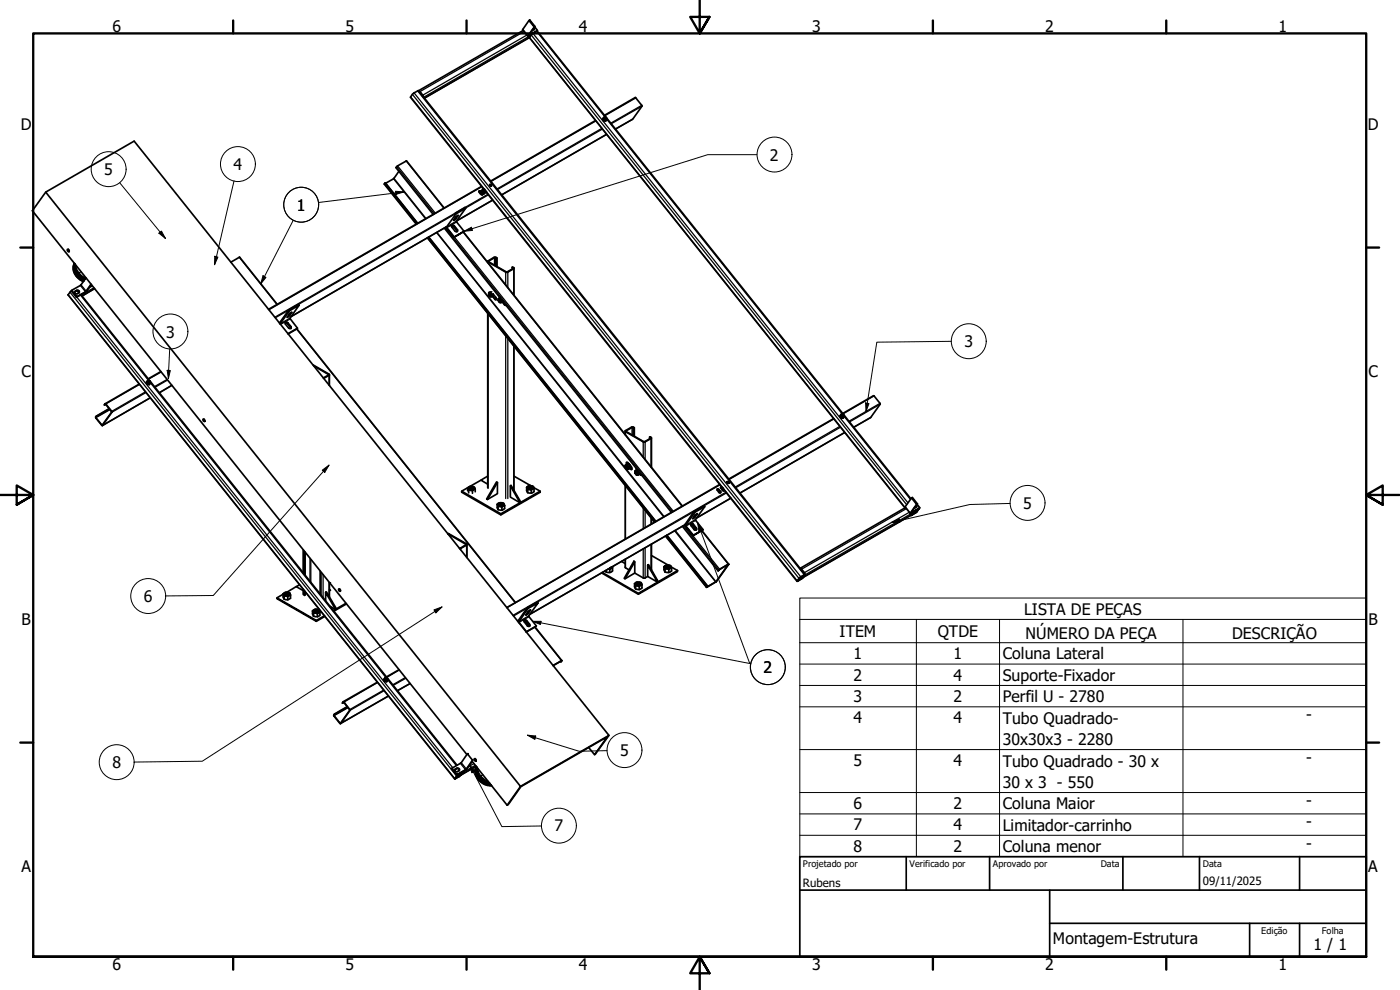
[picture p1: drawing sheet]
<svg xmlns="http://www.w3.org/2000/svg" width="420mm" height="297mm" viewBox="0 0 420 297" stroke-linecap="round" stroke-linejoin="round" font-family="sans-serif">
<g fill="none" stroke="#000" stroke-width=".51">
<path d="M157 9.1l-31.4 18.1M158.7 6.1l.3-.1 1.5 1.9-.2 .2zM158.7 6.1l-1.9 2.8 1.6 1.9M158.9 11.3l112.7 141.1M158.9 11.3l-31.5 18.1M158.9 11.2v.1M159.5 10.3l-.6 .9M160.1 8.5l.2 .4M160.3 8.3v.6M160.3 8.9l-.7 .3M160.5 8.1l.8 1M160.5 7.9l-1.9 2.8 2.7-1.6-.1 .2-2.8 1.5 1.9-2.7"/>
<path d="M161.2 9.3l112.2 140.4M125.6 27.2l-1.6 .9-.8 1.1 116 145.2M125.6 27.2l116 145.2-.2-.6-.9-1.1-.4-.2 31.6-18.2M125.6 27.3l.4 .1 1.1 1.4v.3M125.8 27.5l1.1 1.4M178.7 36.2l-31.4 18.1M181 35.5l-.2 .3 .3 .4M181.2 35.2a.55 .55 0 0 1 .9 .2 .55 .55 0 0 1-.6 .7 .55 .55 0 0 1-.5-.7zM181.3 36l-.2 .2M181.4 34.6l9.4-5.3 1.9 2.6-2.8 3.9-5.2 2.9M181.4 35.3v.1a.33 .33 0 0 0 .1 .4 .33 .33 0 0 0 .4-.1M181.7 35.2a.38 .38 0 0 0-.5 .4 .38 .38 0 0 0 .6 .4 .38 .38 0 0 0 .1-.6"/>
<path d="M181.9 36.1l-.2 .3M182.2 35.7l-.3 .4a.38 .38 0 0 1-.3 .3 .38 .38 0 0 1-.4-.2h-.1M13.7 57.6l-4 5.6 130.4 163.2M115.6 54.8l9.7 12.2M119.7 51.4l-1.6 2.2-2.3 1.4M143.8 57.4l.5 .1M144.2 58l-.1 .1M144.3 57.6a.53 .53 0 0 0 .1 .6 .53 .53 0 0 0 .7 0l.3-.3M144.3 57.5l-.2-.2-.4 .1 .5 .8M144.3 57.6h.1M144.5 57.3l-.2 .3M144.5 55.9l-63.9 36.9"/>
<path d="M144.7 58.1h.1M144.7 57.5h.1M144.7 57.6l.3 .2M144.7 57.4v.1M144.7 57.4h.1M144.7 57.5v.1M144.8 56.8l.4-.1 .6 .8M144.8 58.3l-.4 .1M144.8 57.4h.2M144.8 57.5l.2 .1M144.8 58.3v.1M144.8 57.4l-.1 .1"/>
<path d="M144.8 58.3l-.1 .2M144.9 57.5h.1M144.8 57.5l.1 .1M144.8 57.3v.2M145 57.4h.1M145 57.4l-.1 .1M145 57.7v.1M145 57.4v.4M145 57.6v.2M145 57.7h.1M145 57.4v.1M145.1 57.6v.1"/>
<path d="M145.1 57.5l-.1 .1M145.2 56.7l-.4 .1 .1 .3M145.2 58.1h.1M145.7 57.4l-.3 .2M145.8 57.5l.1 .3M145.8 57.5l-.4 .1M145.9 57.6l-.1 .2h-.4M146.9 55.5l.5 .2a.27 .27 0 0 1-.4 .1 .27 .27 0 0 1 0-.4 .27 .27 0 0 1 .4 .1v.4M182.1 40.3l-31.5 18.2M20.2 74.9a.36 .36 0 0 1 .5 .1 .36 .36 0 0 1-.3 .5zM20.5 74.8l.3 .5M22.2 79.9a4.5 4.5 0 0 0 3 4.4"/>
<path d="M22.3 79a4.2 4.2 0 0 0 2.7 5.5M22.5 79.5a4.5 4.5 0 0 0 3 4.3M22.5 79.2a4.4 4.4 0 0 0 3 4.7M22.5 79.2a4.5 4.5 0 0 0 3 4.5M69.3 78.7l2.6-1.6 11.3 14.2M125.3 67l-9.7-12.2-.3 .4 9.6 12M128.3 71.4l68.1 85.2M128.6 71.2l68.1 85.2M128.7 71.1l68.1 85.3M133.3 62.4l-11.3-14.2-2.9 1.7-.3 .4 11.2 14M133.3 68.4l68.2 85.3M133.9 68.1l-46.5 26.9"/>
<path d="M135.6 67.6l.7 .1 1.1 1.5a.42 .42 0 0 1-.4 .4 .42 .42 0 0 1-.5-.3l-1-1.3zM136.3 71.1l3-1.7-3.1 1.8M136.8 64.2l-.1-.3 2.9-1.7 .2 .3-2.8 3.8 2.3 3.1M137 64.9l-.5 .6M137 64.9l.5-.3-.7 1-.7 .6zM137.2 69.3l-1-1.3-.7-.2 .6 .1 1.1 1.2v.4M139.1 69.6l65.7 82.2M139.8 62.5l-3 1.7-2.8 3.9 2.3 3-.1 .1-2.4-3.1M146.4 78.3l2.3-1.2 .5 .3-.7-.1-1.9 1v.2l5.4 3.1 2-1-.1-.5 .3 .2v.3l-1.9 1.1h-.4l-5.4-3.1zM146.4 78.4v.3M147.8 60.1l-10.8 6.2M149 77.5v2.4"/>
<path d="M149.2 77.4v2.5M21.5 87.3l-1.1 1.2 116.1 145.2M22.4 87.6l.7-.4a.49 .49 0 0 1 .6 .6M22.5 87.5l.9-.5 .3 .3 .1 .4-.9 .5-.4-.3zM23.4 87.2l.3 .5M23.6 87.4v.1M24.3 88.4l112.9 141.2M25.2 84.2a4.4 4.4 0 0 1-2.8-5.2 4.2 4.2 0 0 0 2.7 5.3M25.8 83.4l-1.5 2.2-2.9 1.7 1.5 1.9 .2-.2M27.3 85.3l-1.5 2.2-2.7 1.5-1.6-1.9M27.4 85.4l-1.7 2.2-2.8 1.6M28.4 86.6l-3.8 2.2"/>
<path d="M85.6 96.9l.3-.1 .4 .2 1 1.5M85.7 96.7h.5l1.2 1.4a.41 .41 0 0 1-.3 .5 .41 .41 0 0 1-.5-.2l-.9-1.1zM86 96.8l1.3 1.6M86.7 93l.2 .3-2.8 3.9M86.7 93l-2.8 3.9M86.9 93.3l2.9-1.7-2.8 3.9 2.3 3-2.8 1.7M87 94l-.4 .6M87.1 94l.5-.4-.8 1.3-.6 .3zM89.1 98.7l65.6 82.1M89.3 98.5l-2.9 1.6M89.8 91.6l-.2-.3-2.9 1.7M146.4 94v52.4"/>
<path d="M146.7 87.8l.1 1a.24 .24 0 0 0 .4-.1 .24 .24 0 0 0-.1-.3l-.4-.1a.36 .36 0 0 1 .5 .1 .36 .36 0 0 1-.2 .5M146.7 88.3a.39 .39 0 0 1 .3-.5 .39 .39 0 0 1 .4 .4l.2 .5a.3 .3 0 0 1-.2 .3 .3 .3 0 0 1-.4-.1M146.7 88.2l.5 .2v.5M146.9 88.1l.4 .4-.1 .3M146.9 88.1l.5 .3-.1 .4M146.9 88.8l.1 .1M147 88.9l.6 .1M147.1 87.6l-.4 .2M147.2 87.7l.4 .7M147.2 87.7l-.5 .1M147.3 88.8v-.4l-.4-.3 .4 .2v.5M147.6 87.6l-.4 .1"/>
<path d="M147.6 88.4v.6M147.9 88.8l1 1.1M148 88.3l1 1.2a.27 .27 0 0 1-.2 .4 .27 .27 0 0 1-.3-.2l-.7-.8M148 88.1l-.4 .3M148.1 88.6l-.5 .4M149.5 90.1l.3-.1 .3 .5-.2 .1zM149.5 90.1a.32 .32 0 0 1 .6 0 .32 .32 0 0 1-.2 .5M149.5 90.1v-.2a.42 .42 0 0 1 .6-.3 .42 .42 0 0 1 .3 .5l.1 .4a.34 .34 0 0 1-.3 .3 .34 .34 0 0 1-.3-.2M149.5 90.1v.1M149.6 89.6l-.1 .5M149.7 89.8l.5 .5-.1 .3v-.6l-.4-.1 .4 .3v.4M149.8 89.8l.4 .3v.4v-.5z"/>
<path d="M149.8 90.6h.1M149.9 90.6l.6 .1M150 89.3l-.4 .3M150.1 89.5l.4 .6M150.1 89.5l-.5 .1M150.1 89.5h.1M150.5 90.1v.6M150.6 90l-.1 .1M150.7 90.6l.7 .9 .4 .1M150.8 90.5l1 1.1M150.9 90.5l-.4 .2M153.7 80.2v.5"/>
<path d="M154.2 80.4v8.2M41.8 115.2l-10.2 5.9M44.1 114.5l-.2 .2 .3 .6M44.3 114.2a.56 .56 0 0 1 .8 .2 .56 .56 0 0 1-.3 .8 .58 .58 0 0 1-.6-.4 .58 .58 0 0 1 .1-.6zM44.3 115l-.1 .3M44.4 114.3h.3a.32 .32 0 0 1 .3 .4 .32 .32 0 0 1-.4 .2 .32 .32 0 0 1-.2-.5zM44.4 114.3v.5l.6 .1M44.8 114.3a.39 .39 0 0 0-.5 .4 .39 .39 0 0 0 .5 .3 .39 .39 0 0 0 .2-.6M44.9 115.2l-.1 .2M45 114.7l-.1 .2M45.1 119.4l-14.4 8.3M45.2 114.8l-.2 .3a.43 .43 0 0 1-.4 .4 .43 .43 0 0 1-.4-.2"/>
<path d="M48.3 111.5l-3.8 2.2M51.6 115.6l-3.8 2.2M93.9 109.5l5 2.9-1.7 1.1M94.2 109.8l4.5 2.6-1.7 1M98.9 112.4v3.3M154.2 103.9v43.3M28.8 125.4l1.9 2.3M29 124.8l-.3 .3 .1 .3M29 124.8l-.2 .5M31.6 121.2l1.9 2.4-2.8 4-1.9-2.3M31.6 121.2l-.2 .3M31.7 121.3l-.4 .2 .4-.4 1.9 2.6-2.9 4"/>
<path d="M32.8 122.6l-3.8 2.2M32.8 122.7l-3.8 2.2M61 125.7l.3 .1a.37 .37 0 0 1 .3 .4 .37 .37 0 0 1-.5 .3 .37 .37 0 0 1-.2-.5zM61.2 125.8l.3 .5M187.6 139.6v.5M187.6 129.3v1.1M187.7 139.9l.4 .2 .1 .5v-.5l-.4-.2M187.8 139.9h.1M187.8 139.9h.4l.1 .7-.2-.7zM187.9 139.9l.5 .4-.1 .3M188.1 139.4l-.1-.3a.25 .25 0 0 1 0-.4 .25 .25 0 0 1 .4 .1l1.2 1.5 .1 .5-.3 .1-.4-.4M188.2 138.7v.6"/>
<path d="M188.2 139.6l.4 .5M188.2 139.6h-.6M188.6 139.3l.5 .6M188.6 139.3l-1 .3M188.6 139.3l-.4 .3M188.7 139.3l.1 .1M188.7 139.3v.1M188.7 139.4l.4 .3v.4v-.4zM189.1 139.9v.6M189.1 139.9l-.5 .2M189.2 139.9l-.1 .3M190.2 128.4l-.4-.2-2 1.2 5.4 3.1 2.1-1-.2-.5 .4 .4-2 1.2h-.4l-5.4-3.1-.1-.3 2-1.1 .8 .2v2.6"/>
<path d="M190.4 128.3l-.2 2.5M194.9 131.1v.6M195.5 131.4v8.9M250.2 125.6l-31.5 18.1M252.2 124.8l-.1 .2M252.4 124.3l-.1 .2a.6 .6 0 0 0 0 .8 .6 .6 0 0 0 .7 .2l.2-.2M252.4 124.3a.55 .55 0 0 1 .8 .1 .55 .55 0 0 1-.2 .8 .43 .43 0 0 1-.4 .1 .43 .43 0 0 1-.3-.4zM252.6 125.3l-.1 .2M252.7 124.4a.34 .34 0 0 0-.1 .5 .34 .34 0 0 0 .5 .1M252.9 124.1l9.4-5.3 1.9 2.5-2.9 4-5.1 2.9M253 124.4a.39 .39 0 0 0-.5 .2 .39 .39 0 0 0 .3 .5 .39 .39 0 0 0 .4-.5l-.1-.2M253.2 124.8l-.1 .2"/>
<path d="M253.5 129.8l-31.4 18.1M138.6 147.4l11.7 6.8M140.3 146.4l.4 .7M140.3 146.4a1.54 1.54 0 0 1 2.1 0l.2 .4M140.3 146.4v.8M140.5 146.4a1.09 1.09 0 0 1 1.9 .3 1.04 1.04 0 0 1-1 .5 1.04 1.04 0 0 1-.9-.8zM140.7 147.1l1.1 .1M140.7 147.1v.8M140.8 146.4a.64 .64 0 0 1 .8-.3 .64 .64 0 0 1 .4 .6l-.7 .2-.5-.2zM140.9 146.6l.4-.3 .6 .1 .1 .2M140.9 146.3l.5-.1a.47 .47 0 0 1 .7 .4 .47 .47 0 0 1-.7 .3h-.2a.34 .34 0 0 1-.3-.2 .34 .34 0 0 1 0-.4zM141 146.8h.9z"/>
<path d="M141 146.5l.6-.1 .4 .3-.3-.3-.8 .3zM141.1 146.6l-.1 .1 .5-.2 .5 .2zM141.4 146.9l-.4-.1a.53 .53 0 0 1 .4-.7 .53 .53 0 0 1 .6 .4l-.4 .4M141.8 146.9h-.6h.7M141.8 147.2v.8M142.6 146.8l-.8 .4M142.6 146.8v.8M144.3 144.1l-5.7 3.3v.3l11.7 6.8M146.4 142.9l-2.1 1.2 2.1 1.2M149 144.6l.3 .2-3 5-.3-.1zM149.2 151.3l.3 .6M149.2 151.3v1.1l.3 .5"/>
<path d="M149.2 151.3a1.39 1.39 0 0 1 2.2 .1v.3M149.3 144.8v3.3l-3 1.7M149.5 151.9l1.1 .2M149.5 152.9l1.1 .2M149.5 151.1a1.04 1.04 0 0 1 1.8 .5 1.11 1.11 0 0 1-1.9-.2zM149.5 151.9v1M149.7 151.3l.4-.2h.6a.38 .38 0 0 1 .3 .5 .38 .38 0 0 1-.6 .2l-.5-.1zM149.7 151.6l.4-.3 .8 .3M149.7 151.2l.7-.1a.44 .44 0 0 1 .6 .4 .44 .44 0 0 1-.7 .3l-.6-.2zM149.8 151.3l.7-.1 .4 .3-.5-.3-.7 .3zM150 151.8h.6h-.5M150.2 151.8l-.3-.1a.52 .52 0 0 1 .4-.6 .52 .52 0 0 1 .6 .4l-.5 .3"/>
<path d="M150.3 154.2l11.8-6.8v.3l-11.8 6.8zM150.6 152.1v1M150.7 151.7h-.8l.4-.2 .5 .2M150.8 151.6l-.2-.2-.8 .2 .5-.2 .6 .2M151.4 151.7l-.8 .4M151.4 151.7v.9l-.8 .5M153.2 145.8l.2-.2 2.9 5.1-.2 .2zM153.2 145.8v3.3l2.9 1.8M154.2 142.9l5.1 2.8M158.1 146.2l.3 .7M158.1 146.2v1l.3 .6M158.1 146.2a1.31 1.31 0 0 1 2.2 .3"/>
<path d="M158.2 146a1.27 1.27 0 0 1 1.9 .4 1.11 1.11 0 0 1-1 .5 1.11 1.11 0 0 1-.9-.7zM158.4 146.9l1 .2M158.4 147.8l1 .1M158.4 146.9v.9M158.6 146.5l.4-.2 .7 .2zM158.6 146l.7-.1a.44 .44 0 0 1 .5 .5 .44 .44 0 0 1-.7 .3l-.5-.2zM158.7 146.6h.9M158.7 146.5h.9M158.7 146l.4-.1a.49 .49 0 0 1 .6 .1 .49 .49 0 0 1 0 .7 .49 .49 0 0 1-.7 0h-.1a.33 .33 0 0 1-.4-.3 .33 .33 0 0 1 .2-.4zM158.8 146.6h.7M158.9 146.7h.5M159 146.7h-.1a.36 .36 0 0 1-.2-.5 .36 .36 0 0 1 .5-.2l.4 .2a.31 .31 0 0 1 .1 .3 .31 .31 0 0 1-.4 .2"/>
<path d="M159.4 147.1v.8M159.8 146.4l-.7-.4-.5 .4 .3-.2 .8 .2-.2-.2-.9 .2M160.1 146.3l2 1.1M160.3 146.5l-.9 .6M160.3 146.5v1l-.9 .4M187.6 140.1a.31 .31 0 0 1 .5 .1 .31 .31 0 0 1-.1 .4M187.6 140.1v-.2a.42 .42 0 0 1 .6-.3 .42 .42 0 0 1 .3 .5v.3a.32 .32 0 0 1-.1 .4 .32 .32 0 0 1-.4-.2M187.6 140.1v.1M187.6 145.7v16M187.9 140.6h.1M188 140.6l.6 .2M188.6 140.1v.7"/>
<path d="M189.1 140.1h.1M189.1 140.4l.5 .4M189.1 140.1l.1-.3v.3M189.1 140.5l-.5 .3M189.2 140v.1M189.3 140l-.1 .1M190.6 141.8h.3l.1 .6zM190.6 141.8a.32 .32 0 0 1 .5 .1 .32 .32 0 0 1-.2 .5M190.6 141.8v-.1a.46 .46 0 0 1 .5-.4 .46 .46 0 0 1 .4 .6v.1a.36 .36 0 0 1-.2 .5 .36 .36 0 0 1-.4-.1M190.6 141.8v.1M190.6 141.3h.5M190.6 141.3v.5"/>
<path d="M190.8 141.6l.3 .1 .2 .6-.1-.6-.4-.1M190.8 141.5l.5 .3v.5M190.8 142.3l.1 .1M190.9 142.4l.2 .1h.5M190.9 140.5l.2 .5M191 140.6l.1 .4M191.1 141.3l.5 .5M191.1 141h.2M191.1 141l-.5 .3M191.2 142.3l-.1-.5-.3-.2 .3 .4v.4M191.4 141.1l-.3 .2M191.6 141.8v.7"/>
<path d="M191.8 141.7l-.2 .1M192 142.1l.5 .4-.5-.3M192 142.2l-.4 .3M192.1 142l-.1 .2M195.5 155.6v1.5M204.8 157.9l10.7 13.4M205.5 157.5l-46.5 26.8M207.3 157.3h.5l1.2 1.4v.3M207.4 157.1l.6 .1 1 1.2a.42 .42 0 0 1-.1 .7 .42 .42 0 0 1-.6-.2l-.9-1.2zM207.5 157.2l1 1.2M207.6 157.2l.9 1.2M208.5 158.4v.5"/>
<path d="M208.5 158.4l.1 .3-.2 .3M208.6 153.7l-.3-.3 3-1.6 .2 .2-2.8 3.9 2.3 3M208.6 154.5l-.8 1.1 .6-.2 .9-1.3-.8 .6M208.7 154.5l-.4 .6M210.6 159.2l8.1 10.1M211.5 152l-2.9 1.7-2.8 3.9 2.3 3-.1 .2-2.3-2.9-.2-.5 2.8-4M215.2 146.8l.5 .1M215.8 147.8l-.5-.7a.27 .27 0 0 1 0-.4 .27 .27 0 0 1 .4 .2l.6 .9M216 145.3l-63.9 37M216.1 147.4l-.4 .3M216.2 147.5l-.4 .3M216.2 147.5v.4l-.4-.1"/>
<path d="M216.3 146.2h.3l.6 .7M216.6 146.1l-.4 .3 .7 .7M217.2 146.8l-.4 .3M217.2 146.9l.1 .3M217.2 146.9l-.3 .2M217.4 147.1l-.2 .2-.3-.2M218.2 144.6l.5 .2a.27 .27 0 0 1-.4 .2 .27 .27 0 0 1 0-.5 .27 .27 0 0 1 .4 .1v.4M219.3 149.5l-10.3 5.9M273.4 154.6v.1M273.4 154.6l-32.4 18.7M273.4 154.5v.1M273.6 149.4l.2-.1 1.5 1.9-.2 .1z"/>
<path d="M273.6 149.4l-2 2.7 1.6 1.9M274 153.7l-.6 .8M274.1 153.7l1.7-1-.8 1.1-1.6 .9zM274.1 153.7l1.5-.9-.8 1-1.2 .7zM275 151.7v.4M275 152.1l-.6 .3M275.1 151.5l-.1 .6M275.2 151.3l.8 1M275.3 151.2l-1.9 2.6 2.6-1.5v.2l-2.8 1.6 1.9-2.8M275.7 152.6l.1 .1M83.1 179.4l11.8 6.8v.2l-11.8-6.8zM85 178.2a1.36 1.36 0 0 1 2.2 .2v.1"/>
<path d="M85 178.2v.9l.3 .7M85 178.2l.3 .6M85 178.3l-1.9 1.1M85.2 178a1.12 1.12 0 0 1 1.9 .4 1.17 1.17 0 0 1-2-.2zM85.3 179.8l1.1 .1M85.3 178.8l1.1 .2M85.3 178.8v1M85.5 178.1l.4-.2a.5 .5 0 0 1 .7 0 .5 .5 0 0 1 0 .7 .5 .5 0 0 1-.7 .1l-.5-.3zM85.5 178.5l.4-.2 .7 .2-.4-.2-.6 .2M85.5 178.4l.6-.3 .6 .3-.4-.2zM85.5 178.4l.4-.4 .8 .4M85.5 178.1l.5-.2a.48 .48 0 0 1 .6 .1 .48 .48 0 0 1 0 .6 .48 .48 0 0 1-.6 .1l-.1-.1a.31 .31 0 0 1-.4-.1 .31 .31 0 0 1 0-.4z"/>
<path d="M85.6 178.5h1h-.9M86 178.7a.39 .39 0 0 1-.5-.5 .39 .39 0 0 1 .7-.2h.1a.33 .33 0 0 1 .4 .4 .33 .33 0 0 1-.5 .3M86.4 178.6h-.6h.6M86.4 179v.9M87.2 178.5v1l-.8 .4M87.2 178.5l-.8 .5M88.9 176l-2.9 1.7M89.9 175.4l-1 .6 2.1 1.2M91 165v6.9M91 176.8v1.6M91.4 165.5v6.9M91.4 177.3v1.4"/>
<path d="M91.6 165.7v6.9M91.6 177.5v1.1M96.1 171.4v6.9M97.7 177.7l3 5.2 .3-.2-3-5.1-.3 .1v2.6M98.9 176.9l.3 .2-.3 .1M98.9 174.9v4.2M101.7 176.7a.34 .34 0 0 1 .5 .2 .34 .34 0 0 1-.4 .4zM101.9 176.7l.3 .5M134.4 160.1l5.7 3.2-2.1 1.3M134.4 160.2l5.5 3.1-2 1.2M140.1 163.4v3.9M180.5 171.9l11.1 6.4"/>
<path d="M180.7 171.8l10.9 6.2M181.7 171.2l.2 .4M181.9 171.6l1.1 .2M181.9 171.1v.5M182.6 170.7l.4 .2M182.9 170.5l.4-.2zM183 170.9v.9M183.1 170.4h.1M183.3 170.3l-.3 .2M183.3 170.3v.1M183.8 170.4l-.8 .5M183.8 170.4v.9l-.8 .5"/>
<path d="M183.8 170.4l-.1-.4a.77 .77 0 0 1-1.1 .7M186.5 168.5l1.1 .6M187.6 167.8v2.5l1.2 .7M190.2 168.4l.3 .2-2.9 5.1-.3-.2zM190.4 175.1v1l.4 .6M190.4 175.1l.4 .7M190.4 175.1a1.54 1.54 0 0 1 2.1 0l.2 .4M190.5 171.9l2.6 1.6h.4l.9-.5M190.5 168.6v3.3l-2.9 1.8M190.8 176.7l1 .2M190.8 175.8l1 .1M190.8 174.9a1.07 1.07 0 0 1 1.7 .5 1.17 1.17 0 0 1-1.9-.2z"/>
<path d="M190.8 175.8v.9M190.9 175.1l.5-.2a.49 .49 0 0 1 .7 0 .49 .49 0 0 1 0 .7 .49 .49 0 0 1-.7 0l-.5-.3zM191 175.4l.6-.2 .5 .2-.4-.2-.6 .2M191 175.2l.7-.1 .5 .3-.4-.3zM191 175.3l.4-.3 .6 .1 .2 .2M191.1 175.5h.9h-.9M191.1 174.9h.4a.48 .48 0 0 1 .6 0 .48 .48 0 0 1 0 .7 .48 .48 0 0 1-.6 0h-.3a.33 .33 0 0 1-.3-.3 .33 .33 0 0 1 .2-.4zM191.2 175.6h.7M191.3 175.6h.5M191.5 175.6l-.4-.1a.51 .51 0 0 1 .4-.6 .51 .51 0 0 1 .6 .5l-.4 .2M191.6 178l11.7-6.8v.3l-11.7 6.8zM191.8 175.9v1"/>
<path d="M192.7 175.5l-.9 .4M192.7 175.5l-.1 1-.8 .4M194.4 169.6l3 5.1 .1-.2-2.9-5.1-.2 .2v3.4l3 1.7M195.5 163.2v7.8M195.5 166.7l5 2.8M199.3 170v.9l.3 .7M199.3 170l.3 .7M199.3 170a1.36 1.36 0 0 1 2.2 .4M199.5 169.8a1.27 1.27 0 0 1 1.9 .4 1.22 1.22 0 0 1-2-.1zM199.6 171.6l1.1 .2M199.6 170.7l1.1 .2M199.6 170.7v.9"/>
<path d="M199.7 160.8l12.3 15.4M199.8 170l.5-.3a.47 .47 0 0 1 .7 .5 .47 .47 0 0 1-.7 .3l-.5-.3zM199.8 170.2l.5-.4 .7 .4M199.9 170.4l.3-.2 .7 .2M199.9 170.3l.4-.2 .6 .2M200 170.1l.7-.1 .3 .2-.3-.2-.9 .2zM200 169.8l.4-.1a.47 .47 0 0 1 .6 .6 .47 .47 0 0 1-.8 .2 .34 .34 0 0 1-.4-.2 .34 .34 0 0 1 .2-.5zM200 160.6l12.3 15.3-.3 .3M200 170.4h.7M200 170.3l.9 .1zM200.1 170.5h.6M200.2 160.6l12.1 15.3"/>
<path d="M200.3 170.5l-.3-.1a.52 .52 0 0 1 .4-.6 .52 .52 0 0 1 .6 .3l-.5 .4M200.7 170.9v.9M201.4 170.1l1.9 1.1M201.5 170.4l-.8 .5M201.5 170.4v.9l-.8 .5M208.1 160.6l2.9-1.7-3 1.9M212 176.2h.2M212.2 176.1h.1M212.3 175.8l-.1 .3M216 170.8l-.5 .5 .4-.4 2.8-1.6-3.7 5.2-2.8 1.7M218.6 169.3l-3.7 5.2-2.7 1.6M240 173.3l1.6-.9-.7 1.1-1.7 .9z"/>
<path d="M240 173.3l1.4-.7-.7 .9-1.3 .7zM240.3 170.8l1.1 1.4M93.8 183.3a1.24 1.24 0 0 1 1.2-.5 1.24 1.24 0 0 1 1 .8M93.8 183.3v.9l.3 .7M93.8 183.3l.3 .6M94 183.1a1.06 1.06 0 0 1 1.9 .5 1.09 1.09 0 0 1-1.9-.4zM94.1 184.9l1.1 .1M94.1 183.9l1.1 .2M94.1 183.9v1M94.3 183.2l.6-.2a.47 .47 0 0 1 .7 .4 .47 .47 0 0 1-.8 .4l-.5-.3zM94.4 183.4l.5-.3 .6 .3M94.4 183.6l.4-.2 .6 .2z"/>
<path d="M94.4 183.1l.5-.1a.47 .47 0 0 1 .7 .6 .47 .47 0 0 1-.9 .2 .36 .36 0 0 1-.4-.2 .36 .36 0 0 1 .1-.5zM94.5 183.7h.9M94.5 183.6h.9M94.5 183.4l.7-.2 .3 .3-.3-.2-.8 .2zM94.6 183.7h.6M94.6 183.8h.6M94.8 183.8a.38 .38 0 0 1-.4-.5 .38 .38 0 0 1 .6-.2 .35 .35 0 0 1 .5 .3 .35 .35 0 0 1-.4 .4M95.2 184.1v.9M96 183.6v1l-.8 .4M96 183.6l-.8 .5M97.3 184.8l-2.4 1.4M97.5 185l-2.6 1.4"/>
<path d="M98.9 181.8l1.8 1.1M103.8 181l-3.7 2.2M103.9 181.2l-3.7 2.2M155.5 186.4h-.1M157.2 186.2l.7 .1 1 1.6M157.2 186.2l.7-.2 1 1.3a.42 .42 0 0 1 0 .7 .42 .42 0 0 1-.7-.2zM157.4 186.1l1 1.3M157.5 186.1l.9 1.2M158.3 182.3l-2.8 3.9v.3M158.3 182.3l.2 .2-2.8 4 2.3 3M158.4 187.4v.4M158.4 187.3v.6"/>
<path d="M158.5 182.5l3-1.6-2.8 3.9 2.3 3-3.1 1.9M158.6 183.4l-.4 .5M158.7 183.3l.6-.2-.9 1.1-.6 .4zM160.6 188.1l8 10.1M161 187.8l-3.1 1.8M161.5 180.9l-.2-.3-3 1.7M166 199.7l2.6-1.5-.2 .4 .1-.4zM168.1 198.4l.2 .2M100.3 214.6l1.9 2.4M100.4 214.2l-.1 .4M100.4 214.2l-.2 .4M103.2 210.7l-.1-.1-.4 .3 .5-.1"/>
<path d="M103.2 210.7l-.4 .3M103.2 210.7l1.8 2.2M104.2 212l-3.8 2.2M104.3 212.1l-3.8 2.2M105 212.9v.3l-2.8 4-2-2.4v-.2M105 213l-2.8 4M113.2 204.7l-10.2 5.9M115.3 203.8l-.2 .1M115.6 203.4a.57 .57 0 0 1 .7 .2 .57 .57 0 0 1-.2 .8 .61 .61 0 0 1-.6-.3 .61 .61 0 0 1 .1-.7zM115.6 204.3l-.2 .2M115.6 203.3l-.2 .2a.57 .57 0 0 0-.1 .8 .57 .57 0 0 0 .8 .1M115.7 203.6l-.1 .3 .5 .2"/>
<path d="M116.2 204l-.1 .1M116.6 208.8l-14.4 8.3M119.7 201l-3.7 2.1M123.1 205.1l-3.8 2.1M136.5 230.9l.6-.3a.51 .51 0 0 1 .7 .6M136.6 230.8l.9-.4 .4 .6-.9 .6-.5-.4zM137.2 232.7l1.6-.9-.9 1.2-1.4 .7zM137.3 232.6l1.3-.7-.7 1-1.2 .7zM138.7 231.9l-.4 .7M138.8 231.6h-.1M140.3 226.2l-2 2.8-2.8 1.7 1.5 1.9 .2-.2M140.5 226.1l-.2 .1 1.5 1.9 .2-.1"/>
<path d="M141.7 228.4l10.5 13.2M141.7 228.5l-1.8 2.4-2.9 1.7M141.8 228.1l-2 2.8-2.6 1.5-1.6-1.9M142.4 227.6l.3 .1a.37 .37 0 0 1 .3 .5 .37 .37 0 0 1-.5 .2 .37 .37 0 0 1-.2-.5zM142.6 227.6l.3 .5M142.8 230.9a4.6 4.6 0 0 0 4.6 4.6M142.9 229.9l-4.7 2.7M142.9 230a4.6 4.6 0 0 0 4.4 5.4M142.9 230a4.5 4.5 0 0 0 4.5 5.6M142.9 230a4.3 4.3 0 0 0 3.3 5.6l1.4 .2M143.1 230.4a4.7 4.7 0 0 0 3.8 4.6M143.1 230.1a4.6 4.6 0 0 0 3.9 5"/>
<path d="M143.1 230.2a4.7 4.7 0 0 0 3.8 4.7M156.2 236l26.6-15.4-142.5-178.3-26.6 15.3 142.5 178.4-4 5.6M178.4 226.4l3.9-5.4-26 15-4.1 5.6M182.8 220.6l-4.4 5.8-1.7-2.1"/>
<circle cx="181.6" cy="35.5" r=".3"/>
<circle cx="181.7" cy="35.5" r=".27"/>
<circle cx="144.9" cy="57.7" r=".49"/>
<circle cx="144.9" cy="57.6" r=".46"/>
<circle cx="44.8" cy="114.5" r=".25"/>
<circle cx="252.9" cy="124.7" r=".3"/>
<circle cx="252.9" cy="124.6" r=".27"/>
<circle cx="187.9" cy="140.4" r=".3"/>
<circle cx="115.9" cy="203.9" r=".44"/>
<circle cx="115.9" cy="203.8" r=".32"/>
<circle cx="116" cy="203.8" r=".25"/>
</g>
<g fill="none" stroke="#000" stroke-width=".38">
<path d="M156.9 8.8l1.5 1.9M157.3 9.4l-31.3 18.1M158.1 10.5l-31.2 18.1M158.7 10.5v.1M160 10l112.5 140.9M161 9.4l20.6 25.8M123.3 29.1l116 145.2M123.8 28.3l116 145.2M124.3 27.9l116 145.2M125.3 27.3l116.1 145.2M126 27.7h.1M126.3 28l-.1 .1"/>
<path d="M127.1 29.2l32.3-18.7 112.7 140.9M127.4 29.4l31.5-18.1 112.8 141M178.8 36.3l-31.5 18.2M180.6 38.5l-31.4 18.2M180.8 38.7l-31.5 18.2M182.1 35.8l70.8 88.5M189.9 35.8l-5.2 2.9M190.8 29.4l-9.3 5.3M192.6 31.6l-9.3 5.3M192.7 31.9l-9.2 5.2M115.4 55.2l9.6 12M118.1 53.6l9.6 12"/>
<path d="M118.2 53.5l9.6 12M119.1 50l11.2 14.1M119.3 49.8l11.3 14.1M121.9 48.3l11.3 14.2M144.3 57.4l-.1 .1M144.7 56l-64 36.9M145.9 57.6l-.4 .2M145.9 57.7l-.2 .1M146.4 58.3l-63.9 36.9M146.6 58.5l-6.8 3.9M182.1 40.3l-31.5 18.2M22.3 79a3.5 3.5 0 0 0 .6 3.9"/>
<path d="M22.6 79.4a3.6 3.6 0 0 0 1 2.6l.1-.1M22.8 79.6l.1 .9 .8 1.4M71.8 77.2l11.3 14.2M128.3 71.4l68.2 85.2M131 69.8l68.1 85.3M131.1 69.7l68.2 85.3M133.6 68.2l68.2 85.3M133.9 68.1l-46.5 26.9M136.3 67.7l-.1 .3M136.4 71.2l65.7 82.2M136.7 64.2l-47 27.1M136.7 65.3l.1 .3"/>
<path d="M137 66.3l-3 1.6M137 66.6l-3 1.9M137.3 68.9l-.1 .2M137.4 64.6l.1 .1M139 69.6l65.7 82.3M146.5 78.6v.3M146.6 78.3v.2M147.8 60.1l-10.8 6.2M148.4 77.3v2.3M148.7 77.3v2.4M20.4 88.4l116.1 145.2M21 87.7l116 145.1"/>
<path d="M22.6 87.4l-.1 .2M22.9 82.9l1.2 1.1 .9 .4M23.1 87.2l.5 .7M23.1 89.1l112.8 141.3M23.1 87.1l-.2 .1M23.1 82.7l-.2 .2M23.1 82.7h.1M23.4 82.3l-.3 .3M23.4 82.2l.2-.2 2.1 1.6M23.4 82.2v.1M23.7 81.9l1.2 1.1 .9 .4M24.1 88.5l20.5 25.7"/>
<path d="M24.1 85.6l1.6 2-.2 .1M24.3 85.5l1.5 1.9 .3-.2M24.3 81.5l-.6 .4M27.7 85.8l-1 .6M28.2 86.3l-3.8 2.2M28.4 86.6l-3.8 2.2M86.4 96.8l-.1 .2M86.6 93.1l-4 2.3M86.7 94.4l.2 .3M87.1 95.4l-3 1.7-.2-.2M87.1 95.7l-2.9 1.6M87.3 98l-.1 .2"/>
<path d="M87.5 93.7l.1 .1M89 98.7l65.6 82.1M146.5 94.2v52.3M148.5 89.6v.1M151.5 91.4h-.1M151.8 81.6v3.9M152.4 81.6v4.7M154 80.4v.2M154.2 80.6v7.9M41.8 115.4l-10.1 5.9M43.6 117.6l-10.1 5.9M43.8 117.8l-10.3 5.8"/>
<path d="M45.1 119.4l-14.4 8.2M45.1 114.9l70.8 88.5M48.4 111.6l-3.8 2.2M50.2 113.8l-3.8 2.2M50.3 114l-3.8 2.2M51.6 115.6l-3.8 2.2M98.6 112.4v.1M98.7 112.6v3M151.8 100.8v48.8M152.4 101.6v48M154.2 103.8v43.1M262.3 118.8l-9.3 5.4"/>
<path d="M28.8 125.3v.1M30.8 127.4l-.3 .2M31.5 121.1l.1 .1M31.6 121.2h.1M32.9 122.8l-4.2 2.3M33 122.9l-4.2 2.4M187.7 129.2l.2 .1-.2 .2v1M189.5 128.2l.2 .1v2.2M190.1 128.2l-.2 .1v2.3M193.2 132.5l-.2 4.6M193.5 132.5l.1 5.4M195.4 131.2v8.9"/>
<path d="M250.3 125.7l-31.5 18.2M252 127.9l-31.4 18.3M252.2 128.2l-31.4 18.2M253.4 125l19.8 24.8M253.5 129.8l-31.4 18.1M261.3 125.3l-5.1 2.9M264.1 121l-9.3 5.4M264.2 121.3l-9.2 5.3M187.7 145.8v15.9M189.2 140.6v.1M192.1 142.4h.1M193 152.4v6.2"/>
<path d="M193.6 153.2v5.1M195.4 155.4v1.9M202.4 159.2l12.3 15.5M202.6 159.1l12.4 15.4M205.1 157.7l10.7 13.3M205.4 157.5l.2 .3M205.5 157.5l-46.5 26.8M208.1 157.3l-.1 .2M208.3 153.5l-47 27.1M208.4 154.9l.2 .2M208.5 158.4h.1M208.7 155.9l-2.9 1.7-.2-.3"/>
<path d="M208.8 156.1l-3.1 1.9M209 158.4l-.1 .2M209.2 154.2h.1M210.6 159.2l8.1 10.1M215.7 146.9h.1M216.1 145.5l-64 36.9M216.2 147.5v.1M216.3 147.6l-.4 .3M216.3 147.8l-.2 .1M217.2 146.9h.1M217.3 147.1l-.3 .1M217.4 147.2l-.3 .1"/>
<path d="M217.9 147.7l-64 36.9M218.1 147.9l-6.8 3.9M219.3 149.5l-10.2 5.9M271.7 152.1l1.5 1.9M272 152.6l-31.5 18.2M272.9 153.7l-31.5 18.1M273.4 154.5l-32.4 18.7M273.4 153.8h.1M273.6 154.4l.1 .1M273.9 153.8l-32.3 18.7M274.4 153.5l.4 .3M274.8 153.3l.2 .4"/>
<path d="M274.8 151.8l.2 .3M275.5 152.8v.1M91.1 165.1v6.9M91.1 177v1.5M93 167.5v6.9M93.3 167.9v6.9M96.4 171.8v6.9M97 172.5v6.9M98.7 174.7v4.2M134.7 160.1l-.1 .3M138.1 164.5l.1 .5M140 163.2l-.2 .1 .2 .3v3.6"/>
<path d="M187.7 167.8v2.6M193 164.6v8.8M193.6 164.3v9.1M195.4 163.3v7.4M199.8 160.8l12.2 15.4 .2-.1M208 160.8l8 10.1M239.5 174.2h.1M240.3 173.2l.3 .4M240.5 173l.4 .3M240.5 171v.1M240.7 171.3h.1M241.4 172.6h.1"/>
<path d="M155.5 186.4h-.1M158.1 186.2l-.2 .2M158.2 182.4l-4.1 2.4M158.4 187.3v.1M158.4 183.8l.2 .2M158.7 184.8l-2.9 1.7-.3-.3M158.7 185l-3 1.9M158.9 187.3l-.1 .2M159.1 183.1h.1M160.5 188.2l8 10M168.5 198.2v.1M168.6 198.2l-.1 .1"/>
<path d="M100.2 214.6h.1M102.2 216.9l-.2 .1M103 210.6l.1 .1M104.4 212.3l-4.1 2.3M104.5 212.3l-4.3 2.5M105 212.9v.1M113.3 204.8l-10.1 5.9M115.1 207.1l-10.1 5.8M115.3 207.2l-10.3 5.9M116.5 204.1l20.5 25.6M116.5 208.8l-14.3 8.2M119.8 201l-3.7 2.2"/>
<path d="M121.6 203.3l-3.7 2.2M121.8 203.5l-3.8 2.2M123.1 205.1l-3.8 2.1M136.5 231.1l.3 .4M136.7 230.7l-.1 .2M136.7 233.5h.1M137.2 230.5l-.2 .1M137.5 232.5l.3 .4M137.5 232.3v.1M137.8 232.3l.2 .4M138.2 229l1.5 1.9-.1 .2M138.4 228.8l1.6 1.9 .1-.1"/>
<path d="M138.6 231.9v.1M138.6 231.7v.1M142.2 229.1l-1.6 .9M142.7 229.6l-4 2.3M142.9 229.9l-4.6 2.7M142.9 230a3.6 3.6 0 0 0 .6 3.9M143.2 230.3l.4 1.8 .5 .9 .2-.2M143.4 230.6l.4 1.4 .5 .8M143.5 233.9l.5 .5a4.9 4.9 0 0 0 3.5 1.4M143.6 233.7l-.1 .2M143.8 233.6l-.1 .1M144 233.2l-.3 .3"/>
<path d="M144 233.1l.1-.1 1.3 1.1 1.3 .6M144.1 233.2h-.1M144.3 232.8l1.2 1.1 .9 .5M144.9 232.5l-.6 .3"/>
</g>
<g fill="#000">
<circle cx="145.3" cy="56.8" r=".19"/>
<circle cx="145.8" cy="57.5" r=".19"/>
<circle cx="23.5" cy="87.4" r=".19"/>
<circle cx="86.1" cy="96.9" r=".19"/>
<circle cx="151.8" cy="91.6" r=".19"/>
<circle cx="216.7" cy="146.3" r=".19"/>
<circle cx="273.4" cy="154.5" r=".19"/>
<circle cx="273.9" cy="153.8" r=".19"/>
<circle cx="218.6" cy="169.3" r=".19"/>
<circle cx="103.1" cy="210.7" r=".19"/>
<circle cx="103.2" cy="210.7" r=".19"/>
</g>
<g fill="#000">
<circle cx="144.8" cy="57.8" r=".25"/>
<circle cx="145.2" cy="57.6" r=".25"/>
<circle cx="83.9" cy="96.9" r=".25"/>
<circle cx="146.7" cy="88.4" r=".25"/>
<circle cx="146.7" cy="88.2" r=".25"/>
<circle cx="146.9" cy="88.1" r=".25"/>
<circle cx="147.2" cy="88.9" r=".25"/>
<circle cx="147.3" cy="88.8" r=".25"/>
<circle cx="149.7" cy="89.9" r=".25"/>
<circle cx="149.7" cy="89.8" r=".25"/>
<circle cx="149.8" cy="89.8" r=".25"/>
<circle cx="150.1" cy="90.6" r=".25"/>
<circle cx="150.2" cy="90.5" r=".25"/>
<circle cx="187.7" cy="139.9" r=".25"/>
<circle cx="187.9" cy="139.9" r=".25"/>
<circle cx="188.7" cy="139.4" r=".25"/>
<circle cx="188.2" cy="140.6" r=".25"/>
<circle cx="188.3" cy="140.6" r=".25"/>
<circle cx="190.7" cy="141.7" r=".25"/>
<circle cx="190.8" cy="141.6" r=".25"/>
<circle cx="190.8" cy="141.5" r=".25"/>
<circle cx="191.1" cy="142.4" r=".25"/>
<circle cx="191.3" cy="142.3" r=".25"/>
<circle cx="98.9" cy="174.9" r=".25"/>
<circle cx="183" cy="170.5" r=".25"/>
<circle cx="183.1" cy="170.4" r=".25"/>
<circle cx="183.2" cy="170.4" r=".25"/>
<circle cx="218.6" cy="169.3" r=".25"/>
</g>
<g fill="none" stroke="#000" stroke-width=".3">
<path d="M35.9 54.8l13.8 16.8M70.2 54.3l-5.8 25.1M118.7 57.4l2.5 .2-2.4 .7zM121.2 57.6l-25.6 3.2M227.1 46.4h-14.7l-73.1 23M47.7 70l.8-.7 1.2 2.3zM64.5 76.9l.9 .2-1 2.3zM88 66.1l-9.8 19.1M139.3 69.4l2.2-1.2 .3 .9zM78.9 82.7l.9 .5-1.6 2zM50.2 111.1l.9 .1-.6 2.4zM50.9 104.7l-.4 8.9"/>
<path d="M285.5 102.4l-22.4 .3-3.2 20.7M98.7 139.6l-34.7 39.1-14.3 .1M259.8 120.9l1 .2-.9 2.3zM96.7 141.1l2-1.5-1.2 2.1zM209.4 156.8l1.3 2.2-1 .4zM209.4 156.8l15.6 42.2 .3 .1M267.5 156.8l2.4-1.1 .2 1zM303.1 151.1l-12 .3-23.6 5.4M130.2 183l2.5-.9-1.9 1.8zM132.7 182.1l-72 46.3-20.4 .2M159.8 186.4h2.6l-.2 1zM159.8 186.4l65.4 12.7"/>
<path d="M240 185.9v-6.5h170v6.5M240 185.9h170v6.9M240 185.9v71.1h170v-64.2M240 192.8h170M240 199.2h170M275 185.9v71.1M300 185.9v71.1M355 185.9v71.1M240 205.7h170M240 212.1h170M140.9 229.4l1.6 2-.9 .5zM140.9 229.4l9.7 18.6 11.9-.2"/>
<path d="M158.3 220.6l2.5 .2-.3 1.1zM158.3 220.6l15.5 4.8 8.4-.2M240 224.9h170M240 237.8h170M240 244.2h170M240 250.6h170"/>
<circle cx="32.6" cy="50.8" r="5.2"/>
<circle cx="71.4" cy="49.2" r="5.2"/>
<circle cx="232.4" cy="46.4" r="5.2"/>
<circle cx="90.4" cy="61.4" r="5.2"/>
<circle cx="51.1" cy="99.5" r="5.2"/>
<circle cx="290.7" cy="102.4" r="5.2"/>
<circle cx="308.4" cy="150.9" r="5.2"/>
<circle cx="44.5" cy="178.8" r="5.2"/>
<circle cx="230.4" cy="200.2" r="5.2"/>
<circle cx="230.5" cy="200.2" r="5.2"/>
<circle cx="35" cy="228.7" r="5.2"/>
<circle cx="187.4" cy="225.1" r="5.2"/>
<circle cx="167.7" cy="247.7" r="5.2"/>
</g>
<!-- layer: Borda (ISO) -->
<g fill="none" stroke="#000" stroke-width=".7">
<path d="M70 6.1v3.9M140 6.1v3.9M210 0v10l-2.9-4.9h5.8l-2.9 4.9 2.9-4.9M280 6.1v3.9M350 6.1v3.9M6.1 74.3h3.9M410 74.3h3.9M0 148.5h10l-5-2.8v5.7l5-2.9-5 2.9M420 148.5h-10l5-2.8v5.7l-5-2.9 5 2.9M6.1 222.8h3.9M410 222.8h3.9M10 287.1v-277.1h400v277.1h-400h400"/>
<path d="M70 287.1v3.8M140 287.1v3.8M212.9 292l-2.9-4.9 2.9 4.9h-5.8l2.9-4.9v9.9M280 287.1v3.8M350 287.1v3.8"/>
</g>
<path d="M240 257h170v30.1h-170zM272 257v10.1M297 257v10.1M337 257v10.1M360 257v10.1M390 257v10.1M240 267.1h170M315 277h95M315 267.1v20M375 277v10.1M390 277v10.1" fill="none" stroke="#000" stroke-width=".51"/>
<g fill="#000">
<path d="M118.7 57.4l2.5 .2-2.4 .7zM47.7 70l.8-.7 1.2 2.3zM64.5 76.9l.9 .2-1 2.3zM139.3 69.4l2.2-1.2 .3 .9zM78.9 82.7l.9 .5-1.6 2zM50.2 111.1l.9 .1-.6 2.4zM259.8 120.9l1 .2-.9 2.3zM96.7 141.1l2-1.5-1.2 2.1zM209.4 156.8l1.3 2.2-1 .4zM267.5 156.8l2.4-1.1 .2 1zM130.2 183l2.5-.9-1.9 1.8zM159.8 186.4h2.6l-.2 1z"/>
<path d="M140.9 229.4l1.6 2-.9 .5zM158.3 220.6l2.5 .2-.3 1.1z"/>
</g>
<g font-size="4.8">
<text x="33.7" y="9.6">6</text>
<text x="103.7" y="9.6">5</text>
<text x="173.7" y="9.6">4</text>
<text x="243.7" y="9.6">3</text>
<text x="313.7" y="9.6">2</text>
<text x="383.7" y="9.6">1</text>
<text x="6.2" y="38.9">D</text>
<text x="410.5" y="38.9">D</text>
<text x="31.3" y="52.6">5</text>
<text x="70.1" y="51">4</text>
<text x="231.1" y="48.2">2</text>
<text x="89.1" y="63.2">1</text>
<text x="49.8" y="101.3">3</text>
<text x="289.4" y="104.2">3</text>
<text x="6.4" y="113.1">C</text>
<text x="410.7" y="113.1">C</text>
<text x="307.1" y="152.6">5</text>
<text x="43.2" y="180.6">6</text>
<text x="307.3" y="184.5">LISTA DE PEÇAS</text>
<text x="6.4" y="187.4">B</text>
<text x="252" y="191.1">ITEM</text>
<text x="281.4" y="191.1">QTDE</text>
<text x="307.7" y="191.8">NÚMERO DA PEÇA</text>
<text x="369.8" y="191.6">DESCRIÇÃO</text>
<text x="410.7" y="187.4">B</text>
<text x="256.2" y="197.8">1</text>
<text x="286.2" y="197.8">1</text>
<text x="300.9" y="197.9">Coluna Lateral</text>
<text x="229.2" y="201.9">2</text>
<text x="256.2" y="204.2">2</text>
<text x="286.2" y="204.2">4</text>
<text x="300.9" y="204.3">Suporte-Fixador</text>
<text x="256.2" y="210.7">3</text>
<text x="286.2" y="210.7">2</text>
<text x="300.9" y="210.7">Perfil U - 2780</text>
<text x="256.2" y="217">4</text>
<text x="286.2" y="217">4</text>
<text x="300.9" y="217.1">Tubo Quadrado-</text>
<text x="392" y="216.1">-</text>
<text x="186.1" y="226.9">5</text>
<text x="300.9" y="223.6">30x30x3 - 2280</text>
<text x="33.7" y="230.5">8</text>
<text x="256.2" y="229.9">5</text>
<text x="286.2" y="229.9">4</text>
<text x="300.9" y="230">Tubo Quadrado - 30 x</text>
<text x="392" y="229">-</text>
<text x="300.9" y="236.4">30 x 3 - 550</text>
<text x="256.2" y="242.7">6</text>
<text x="286.2" y="242.7">2</text>
<text x="300.9" y="242.8">Coluna Maior</text>
<text x="392" y="241.9">-</text>
<text x="166.4" y="249.5">7</text>
<text x="256.2" y="249.2">7</text>
<text x="286.2" y="249.2">4</text>
<text x="300.9" y="249.2">Limitador-carrinho</text>
<text x="392" y="248.3">-</text>
<text x="256.2" y="255.6">8</text>
<text x="286.2" y="255.6">2</text>
<text x="300.9" y="255.6">Coluna menor</text>
<text x="392" y="254.7">-</text>
<text x="6.4" y="261.7">A</text>
<text x="410.7" y="261.7">A</text>
<text x="316" y="283.3">Montagem-Estrutura</text>
<text x="394.2" y="285">1 / 1</text>
<text x="33.7" y="290.9">6</text>
<text x="103.7" y="290.9">5</text>
<text x="173.7" y="290.9">4</text>
<text x="243.7" y="290.9">3</text>
<text x="313.7" y="290.9">2</text>
<text x="383.7" y="290.9">1</text>
</g>
<g font-size="3.4">
<text x="241" y="266">Rubens</text>
<text x="361" y="265.5">09/11/2025</text>
</g>
<g font-size="2.7">
<text x="241" y="260.1">Projetado por</text>
<text x="273" y="260.1">Verificado por</text>
<text x="298" y="260.1">Aprovado por</text>
<text x="330.3" y="260">Data</text>
<text x="361" y="260">Data</text>
<text x="378.5" y="280.2">Edição</text>
<text x="396.7" y="280.1">Folha</text>
</g>
</svg>
